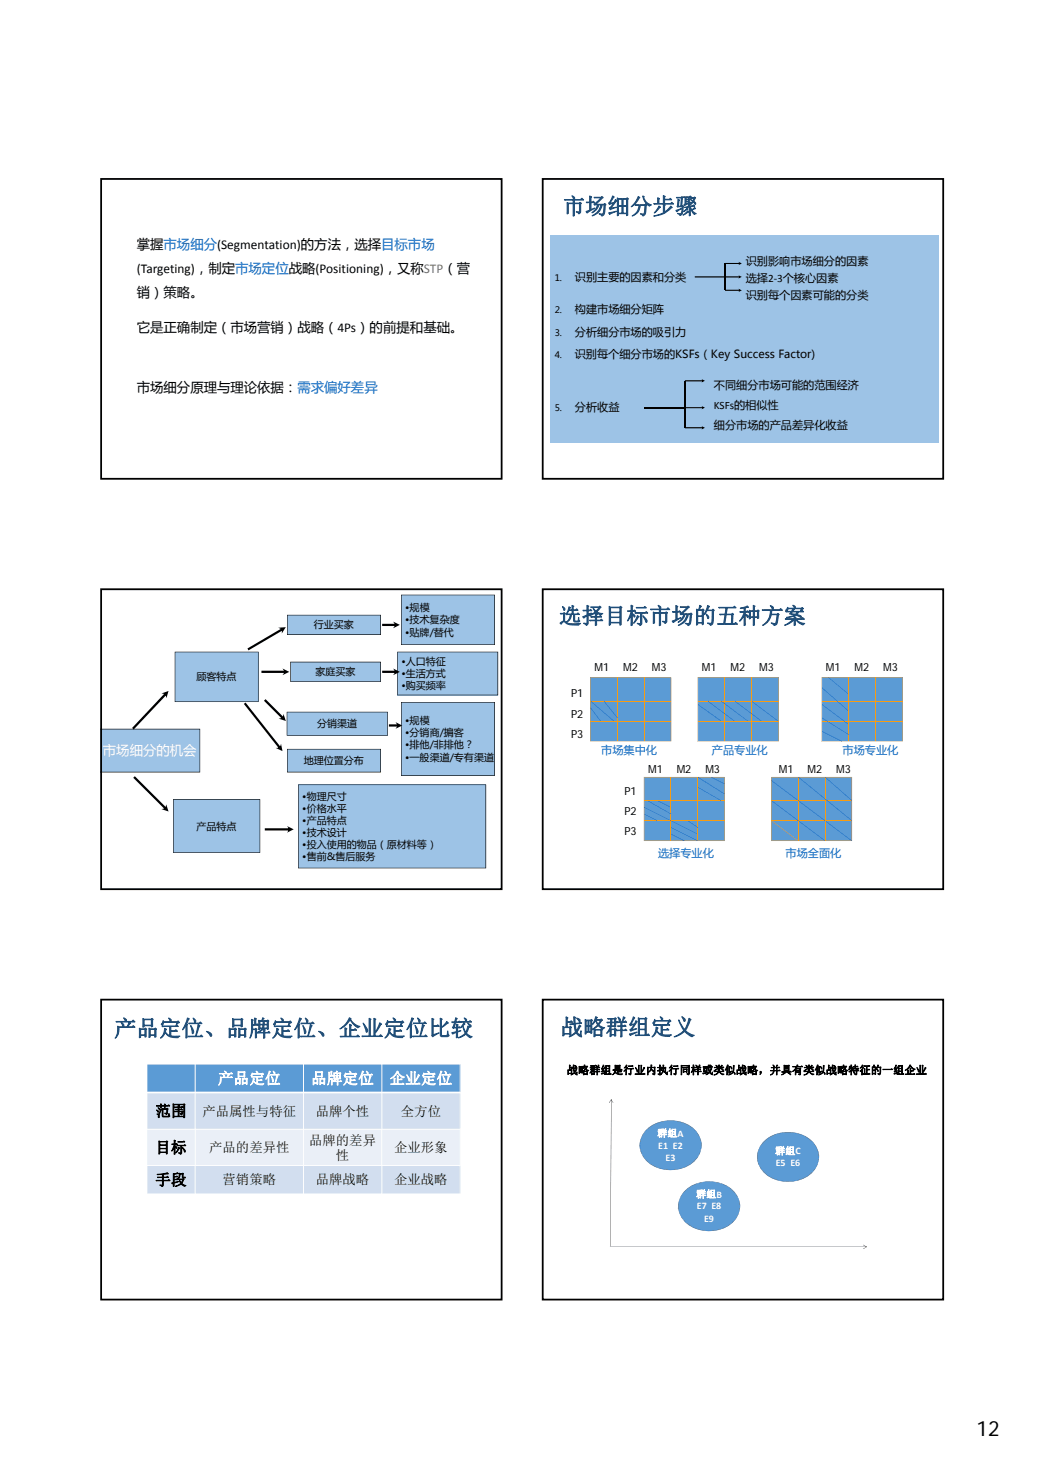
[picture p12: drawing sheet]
<svg xmlns="http://www.w3.org/2000/svg" width="210mm" height="297mm" viewBox="0 0 210 297" stroke-linecap="round" stroke-linejoin="round" font-family="sans-serif">
<path d="M20.3 35.9h80.5v60.3h-80.5z" fill="none" stroke="#000" stroke-width=".36"/>
<path d="M108.9 35.8h80.8v60.6h-80.8z" fill="#fff"/>
<path d="M110.7 47.3h78v41.7h-78z" fill="#9dc3e6"/>
<g fill="#000">
<path d="M139.6 55.5h9v.2h-9zM148.4 55.3l.7 .3-.7 .3 .2-.3z"/>
<path d="M145.7 58.2h2.9v.2h-2.9zM148.4 58l.7 .3-.7 .4 .2-.4z"/>
<path d="M145.7 52.8h2.9v.2h-2.9zM148.4 52.6l.7 .3-.7 .4 .2-.4z"/>
<path d="M137.6 76.4h3.6v.2h-3.6zM141 76.1l.6 .4-.6 .3 .2-.3z"/>
<path d="M137.6 81.8h3.6v.2h-3.6zM141 81.5l.6 .4-.6 .3 .2-.3z"/>
<path d="M137.6 85.8h3.6v.2h-3.6zM141 85.6l.6 .3-.6 .4 .2-.4z"/>
</g>
<path d="M145.7 52.9v5.4" fill="none" stroke="#000" stroke-width=".23"/>
<path d="M137.6 76.5v9.4M129.5 81.9h8.1" fill="none" stroke="#000" stroke-width=".21"/>
<path d="M109.1 35.9h80.4v60.3h-80.4z" fill="none" stroke="#000" stroke-width=".36"/>
<path d="M20.2 118.2h80.8v60.6h-80.8z" fill="#fff"/>
<path d="M20.2 146.4h20v8.7h-20z" fill="#9dc3e6"/>
<path d="M20.1 146.4h20.1v8.7h-20.1zM20.1 146.4v8.7l20.1-.1-.1-8.6z" fill="#000"/>
<path d="M35.2 130.9h16.7v10h-16.7z" fill="#9dc3e6"/>
<path d="M35.1 130.9h16.8v10.1h-16.8zM35.2 131v9.9h16.7l-.1-10z" fill="#000"/>
<path d="M34.8 160.6h17.4v10.6h-17.4z" fill="#9dc3e6"/>
<path d="M34.8 160.5h17.5v10.8h-17.5zM34.8 160.6l.1 10.6h17.3v-10.6z" fill="#000"/>
<path d="M57.7 123.5h18.8v4h-18.8z" fill="#9dc3e6"/>
<path d="M57.7 123.5h18.8v4h-18.8zM57.7 123.6l.1 3.9 18.7-.1-.1-3.9z" fill="#000"/>
<path d="M58.4 133h18.1v3.9h-18.1z" fill="#9dc3e6"/>
<path d="M58.3 132.9h18.2v4h-18.2zM58.4 133l.1 3.9 18-.1-.1-3.8z" fill="#000"/>
<path d="M57.7 143h20.2v4.7h-20.2z" fill="#9dc3e6"/>
<path d="M57.6 143h20.3v4.7h-20.3zM57.7 143v4.7l20.2-.1-.1-4.6z" fill="#000"/>
<path d="M57.7 150.5h18.8v4.6h-18.8z" fill="#9dc3e6"/>
<path d="M57.7 150.4h18.8v4.7h-18.8zM57.7 150.5l.1 4.6 18.7-.1-.1-4.5z" fill="#000"/>
<path d="M80.6 119.5h18.8v10h-18.8z" fill="#9dc3e6"/>
<path d="M80.6 119.4h18.8v10.1h-18.8zM80.6 119.5l.1 10 18.7-.1-.1-9.9z" fill="#000"/>
<path d="M79.9 130.9h20.1v8.7h-20.1z" fill="#9dc3e6"/>
<path d="M79.8 130.9h20.3v8.7h-20.3zM79.9 130.9v8.7l20.1-.1v-8.6z" fill="#000"/>
<path d="M80.6 141.1h18.8v14.6h-18.8z" fill="#9dc3e6"/>
<path d="M80.6 141h18.8v14.8h-18.8zM80.6 141.1l.1 14.6h18.7v-14.6z" fill="#000"/>
<path d="M60 157.6h37.6v16.7h-37.6z" fill="#9dc3e6"/>
<g fill="#000">
<path d="M49.7 130.2l.2 .4 6.9-4-.3-.4zM55.9 126.1l.8 .3-.1 .8 .8-1.2z"/>
<path d="M52.5 134.7h4.7v.4h-4.7zM56.8 134.3l1.3 .6-1.3 .7 .4-.7z"/>
<path d="M76.8 125.3h2.7v.4h-2.7zM79 124.8l1.3 .7-1.3 .7 .5-.7z"/>
<path d="M76.8 134.7h2.7v.4h-2.7zM79 134.3l1.3 .6-1.3 .7 .5-.7z"/>
<path d="M33.1 139.3l-6.6 6.9 .4 .3 6.5-6.9zM32.4 139.3l.9 .1 .1 .8 .5-1.4z"/>
<path d="M27.1 155.9l6.3 6.3-.3 .3-6.3-6.3zM33.4 161.5l.5 1.5-1.5-.5 .8-.2z"/>
<path d="M49 141.4l.3-.3 7.1 8.9-.4 .3zM55.4 150.2h.8l.3-.8 .3 1.5z"/>
<path d="M53.4 140.4l3.6 3.6-.4 .3-3.6-3.6zM57 143.4l.4 1.4-1.4-.5 .8-.1z"/>
<path d="M59.9 157.6h37.8v16.8h-37.8zM60 157.7v16.6h37.6v-16.7z"/>
<path d="M78.1 145.5h1.8v.4h-1.8zM79.5 145l1.3 .7-1.3 .7 .4-.7z"/>
<path d="M53.2 166.3h4.9v.5h-4.9zM57.7 165.9l1.3 .7-1.3 .6 .4-.6z"/>
</g>
<path d="M20.3 118.3h80.5v60.3h-80.5z" fill="none" stroke="#000" stroke-width=".36"/>
<path d="M108.9 118.2h80.8v60.6h-80.8z" fill="#fff"/>
<path d="M118.7 136.1h16.1v12.8h-16.1z" fill="#5b9bd5"/>
<path d="M118.6 136.1h16.3v12.8h-16.3zM118.7 136.1v12.8l16.1-.1v-12.7z" fill="#f90"/>
<path d="M140.2 136.1h16.2v12.8h-16.2z" fill="#5b9bd5"/>
<path d="M140.2 136.1h16.2v12.8h-16.2zM140.3 136.1v12.8l16.1-.1v-12.7z" fill="#f90"/>
<path d="M165.1 136.1h16.2v12.8h-16.2z" fill="#5b9bd5"/>
<path d="M165.1 136.1h16.3v12.8h-16.3zM165.2 136.1v12.8l16.1-.1v-12.7z" fill="#f90"/>
<path d="M129.4 156.1h16.2v12.8h-16.2z" fill="#5b9bd5"/>
<path d="M129.4 156h16.2v12.9h-16.2zM129.4 156.1l.1 12.8 16.1-.1-.1-12.7z" fill="#f90"/>
<path d="M155 156.1h16.2v12.8h-16.2z" fill="#5b9bd5"/>
<path d="M155 156h16.2v12.9h-16.2zM155 156.1l.1 12.8 16.1-.1-.1-12.7z" fill="#f90"/>
<g fill="none" stroke="#f90" stroke-width=".2">
<path d="M124.1 136.1v12.8M129.5 136.1v12.8M145.6 136.1v12.8M151 136.1v12.8M170.5 136.1v12.8M175.9 136.1v12.8M118.7 140.8h16.1M118.7 144.8h16.1M134.8 156.1v12.8M140.2 156.1v12.8M140.2 140.8h16.2M140.2 144.8h16.2"/>
<path d="M160.4 156.1v12.8M165.1 140.8h16.2M165.1 144.8h16.2M165.8 156.1v12.8M129.4 160.8h16.2M129.4 164.8h16.2M155 160.8h16.2M155 164.8h16.2"/>
</g>
<g fill="#0563c1">
<path d="M118.6 140.8l4.8 4z"/>
<path d="M121.4 140.8l2.6 3.4z"/>
<path d="M118.6 142.2l2.1 2.6z"/>
<path d="M151 140.8l5.4 4z"/>
<path d="M147.7 140.8l5.4 4z"/>
<path d="M145 140.8l5.3 4.1z"/>
<path d="M142.3 140.8l5.3 4.1z"/>
<path d="M140.3 141.4l4.6 3.5z"/>
<path d="M166.5 136.1l4 3.4z"/>
<path d="M165.2 138.1l5.3 4.8z"/>
<path d="M165.2 141.4l5.3 4.1-5.4-4z"/>
<path d="M165.2 144.1l5.4 3.4z"/>
<path d="M165.2 146.8l4 2.1z"/>
<path d="M132.1 160.8l2.7 1.4z"/>
<path d="M130.1 160.8l4.7 2.6z"/>
<path d="M129.4 162.1l5.4 2.7z"/>
<path d="M129.4 163.4l2.7 1.4z"/>
<path d="M134.8 164.8l5.4 2.8z"/>
<path d="M134.8 166.1l5.4 2.8z"/>
<path d="M138.2 164.8l2 1.3v.1z"/>
<path d="M134.8 167.5l2.7 1.4z"/>
<path d="M142.9 156l2.7 1.4z"/>
<path d="M140.2 156l5.4 3.5z"/>
<path d="M140.2 158.1l4.7 2.7z"/>
<path d="M165.8 156l5.4 4.8z"/>
<path d="M160.4 156l10.8 8.8z"/>
<path d="M155 156.7l16.2 12.1z"/>
<path d="M155 160.8l10.8 8.1z"/>
</g>
<path d="M155 164.8l5.4 4.1z" fill="#f90"/>
<path d="M109.1 118.3h80.4v60.3h-80.4z" fill="none" stroke="#000" stroke-width=".36"/>
<path d="M20.2 200.6h80.8v60.6h-80.8z" fill="#fff"/>
<path d="M29.5 213.7h63v5.7h-63z" fill="#5b9bd5"/>
<path d="M29.5 219.4h63v7.4h-63z" fill="#d2deef"/>
<path d="M29.5 226.8h63v7.3h-63z" fill="#eaeff7"/>
<path d="M29.5 234.1h63v5.7h-63z" fill="#d2deef"/>
<path d="M29.4 213.7h63.1M29.5 213.7v26.1M39.2 213.7v26.1M61 213.7v26.1M76.7 213.7v26.1M92.5 213.7v26.1M29.4 226.8h63.1M29.4 234.1h63.1M29.4 239.8h63.1" fill="none" stroke="#fff" stroke-width=".2"/>
<path d="M29.4 219.4h63.1" fill="none" stroke="#fff" stroke-width=".34"/>
<path d="M20.3 200.8h80.5v60.2h-80.5z" fill="none" stroke="#000" stroke-width=".36"/>
<path d="M108.9 200.6h80.8v60.6h-80.8z" fill="#fff"/>
<g fill="#000">
<path d="M122.6 250.4h51.6zM173.4 250l.7 .4-.6 .4 .7-.4z"/>
<path d="M122.8 220.8l-.1 29.5zM122.8 220.8l-.4 .7 .4-.7 .4 .7z"/>
</g>
<path d="M129.8 227.1a7.1 7.1 0 0 1 10.4 .6 4.5 4.5 0 0 1-2.6 6.7 7 7 0 0 1-8.3-2.1 4.2 4.2 0 0 1 .5-5.2z" fill-rule="evenodd" fill="#5b9bd5"/>
<path d="M130.1 226.6a7.2 7.2 0 0 1 10 .8 4.3 4.3 0 0 1-1.2 6.4 7.4 7.4 0 0 1-9.3-1 4.3 4.3 0 0 1 .5-6.2zM129.8 227.1l-.1 .2a4.2 4.2 0 0 0-.2 5.3l1.1 1 1 .6 1.5 .5 1.3 .2 2-.2 1.5-.5 1.2-.7 .9-.9a4.1 4.1 0 0 0-.2-5.3l-.9-.9-1-.6a7.6 7.6 0 0 0-3.8-.7 6.9 6.9 0 0 0-4.1 1.8z" fill="#41719c"/>
<path d="M153.4 229.4a7.1 7.1 0 0 1 10.5 .7 4.5 4.5 0 0 1-2.7 6.7 7 7 0 0 1-8.3-2.2 4.2 4.2 0 0 1 .5-5.2z" fill-rule="evenodd" fill="#5b9bd5"/>
<path d="M153.7 229a7.2 7.2 0 0 1 10 .8 4.3 4.3 0 0 1-1.2 6.3 7.4 7.4 0 0 1-9.3-.9 4.3 4.3 0 0 1 .5-6.2zM153.4 229.4l-.7 1-.4 1.5v1.2l.7 1.6a5.8 5.8 0 0 0 2.7 2.1 7.5 7.5 0 0 0 3.6 .4l1.9-.5 1.8-1.2 1-1.2 .5-1.7-.3-1.7-.3-.7-.8-.9-1.1-.9-.8-.4-1.9-.5a7.5 7.5 0 0 0-3.6 .4l-1.2 .6z" fill="#41719c"/>
<path d="M137.5 239.3a7.1 7.1 0 0 1 10.5 .7 4.5 4.5 0 0 1-2.7 6.7 7 7 0 0 1-8.3-2.2 4.2 4.2 0 0 1 .5-5.2z" fill-rule="evenodd" fill="#5b9bd5"/>
<path d="M137.9 238.9a7.2 7.2 0 0 1 9.9 .8 4.3 4.3 0 0 1-1.2 6.4 7.4 7.4 0 0 1-9.3-1 4.3 4.3 0 0 1 .6-6.2zM137.7 239.2l-.9 1.2-.4 1.1v1.3l.4 1.4a5.9 5.9 0 0 0 4.2 2.8l1.6 .2 1.4-.2 1.4-.4 1.5-1 .9-.9 .7-1.3 .1-1.1-.2-1.5-.7-1.1-1.1-1.1-1.5-.8-1.1-.3-1.9-.1-1.8 .3-1.3 .6z" fill="#41719c"/>
<path d="M109.1 200.8h80.4v60.2h-80.4z" fill="none" stroke="#000" stroke-width=".36"/>
<g font-size="4.5" fill="#1f4e79">
<text x="113.1" y="43">市场细分步骤</text>
<text x="112.4" y="125.2">选择目标市场的五种方案</text>
<text x="22.9" y="208.1">产品定位、品牌定位、企业定位比较</text>
<text x="112.7" y="207.8">战略群组定义</text>
</g>
<text font-size="4.2" x="196.2" y="288.5">12</text>
<g font-size="3.1" fill="#fff">
<text x="43.8" y="217.7">产品定位</text>
<text x="62.5" y="217.7">品牌定位</text>
<text x="78.3" y="217.7">企业定位</text>
</g>
<g font-size="3.1">
<text x="31.2" y="224.2">范围</text>
<text x="31.2" y="231.5">目标</text>
<text x="31.2" y="238">手段</text>
</g>
<g font-size="2.7">
<text x="27.5" y="50">掌握市场细分(Segmentation)的方法，选择目标市场</text>
<text x="27.5" y="59.7">销）策略。</text>
<text x="27.5" y="54.9">(Targeting)，制定市场定位战略(Positioning)，又称STP（营</text>
<text x="27.5" y="66.7">它是正确制定（市场营销）战略（4Ps）的前提和基础。</text>
<text x="27.5" y="78.7">市场细分原理与理论依据：需求偏好差异</text>
<text x="40.7" y="224">产品属性与特征</text>
<text x="63.5" y="224">品牌个性</text>
<text x="80.6" y="224">全方位</text>
<text x="42" y="231.4">产品的差异性</text>
<text x="62.1" y="230">品牌的差异</text>
<text x="67.5" y="233">性</text>
<text x="79.2" y="231.4">企业形象</text>
<text x="44.7" y="237.9">营销策略</text>
<text x="63.5" y="237.9">品牌战略</text>
<text x="79.2" y="237.9">企业战略</text>
</g>
<text font-size="2.7" fill="#fff" x="20.7" y="151.7">市场细分的机会</text>
<g font-size="2.2">
<text x="149.8" y="53.3">识别影响市场细分的因素</text>
<text x="115.5" y="56.4">识别主要的因素和分类</text>
<text x="149.8" y="56.7">选择2‐3个核心因素</text>
<text x="115.5" y="62.8">构建市场细分矩阵</text>
<text x="149.8" y="60">识别每个因素可能的分类</text>
<text x="115.5" y="67.4">分析细分市场的吸引力</text>
<text x="115.5" y="72">识别每个细分市场的KSFs（Key Success Factor)</text>
<text x="115.5" y="82.5">分析收益</text>
<text x="143.4" y="78.1">不同细分市场可能的范围经济</text>
<text x="143.4" y="82.1">KSFs的相似性</text>
<text x="143.4" y="86.2">细分市场的产品差异化收益</text>
<text x="119.5" y="134.7">M1</text>
<text x="125.2" y="134.7">M2</text>
<text x="131" y="134.7">M3</text>
<text x="141" y="134.7">M1</text>
<text x="146.8" y="134.7">M2</text>
<text x="152.5" y="134.7">M3</text>
<text x="165.9" y="134.7">M1</text>
<text x="171.7" y="134.7">M2</text>
<text x="177.5" y="134.7">M3</text>
<text x="114.8" y="140.1">P1</text>
<text x="114.8" y="144.1">P2</text>
<text x="114.8" y="148.1">P3</text>
<text x="130.2" y="155.3">M1</text>
<text x="136" y="155.3">M2</text>
<text x="141.7" y="155.3">M3</text>
<text x="156.5" y="155.3">M1</text>
<text x="162.2" y="155.3">M2</text>
<text x="168" y="155.3">M3</text>
<text x="125.5" y="159.6">P1</text>
<text x="125.5" y="163.6">P2</text>
<text x="125.5" y="167.7">P3</text>
<text x="113.9" y="215.7">战略群组是行业内执行同样或类似战略，并具有类似战略特征的一组企业</text>
</g>
<g font-size="2.2" fill="#0563c1">
<text x="120.8" y="151.4">市场集中化</text>
<text x="143" y="151.4">产品专业化</text>
<text x="169.3" y="151.4">市场专业化</text>
<text x="132.2" y="172.1">选择专业化</text>
<text x="157.8" y="172.1">市场全面化</text>
</g>
<g font-size="2">
<text x="81.4" y="122.8">•规模</text>
<text x="81.4" y="125.2">•技术复杂度</text>
<text x="63.1" y="126.2">行业买家</text>
<text x="81.4" y="127.6">•贴牌/替代</text>
<text x="39.5" y="136.7">顾客特点</text>
<text x="63.4" y="135.6">家庭买家</text>
<text x="80.7" y="133.6">•人口特征</text>
<text x="80.7" y="136">•生活方式</text>
<text x="80.7" y="138.4">•购买频率</text>
<text x="63.7" y="146">分销渠道</text>
<text x="81.4" y="145.5">•规模</text>
<text x="81.4" y="147.9">•分销商/掮客</text>
<text x="61.1" y="153.5">地理位置分布</text>
<text x="81.4" y="150.3">•排他/非排他？</text>
<text x="81.4" y="152.7">•一般渠道/专有渠道</text>
<text x="60.7" y="160.6">•物理尺寸</text>
<text x="39.5" y="166.6">产品特点</text>
<text x="60.7" y="163">•价格水平</text>
<text x="60.7" y="165.5">•产品特点</text>
<text x="60.7" y="167.9">•技术设计</text>
<text x="60.7" y="170.3">•投入使用的物品（原材料等）</text>
<text x="60.7" y="172.7">•售前&amp;售后服务</text>
</g>
<g font-size="2" fill="#fff">
<text x="132.1" y="228.3">群组A</text>
<text x="132.3" y="230.7">E1 E2</text>
<text x="133.7" y="233.1">E3</text>
<text x="155.8" y="231.8">群组C</text>
<text x="155.9" y="234.2">E5 E6</text>
<text x="139.9" y="240.5">群组B</text>
<text x="140" y="242.9">E7 E8</text>
<text x="141.5" y="245.3">E9</text>
</g>
<g font-size="1.8">
<text x="111.5" y="56.4">1.</text>
<text x="111.5" y="62.8">2.</text>
<text x="111.5" y="67.4">3.</text>
<text x="111.5" y="72">4.</text>
<text x="111.5" y="82.5">5.</text>
</g>
</svg>
